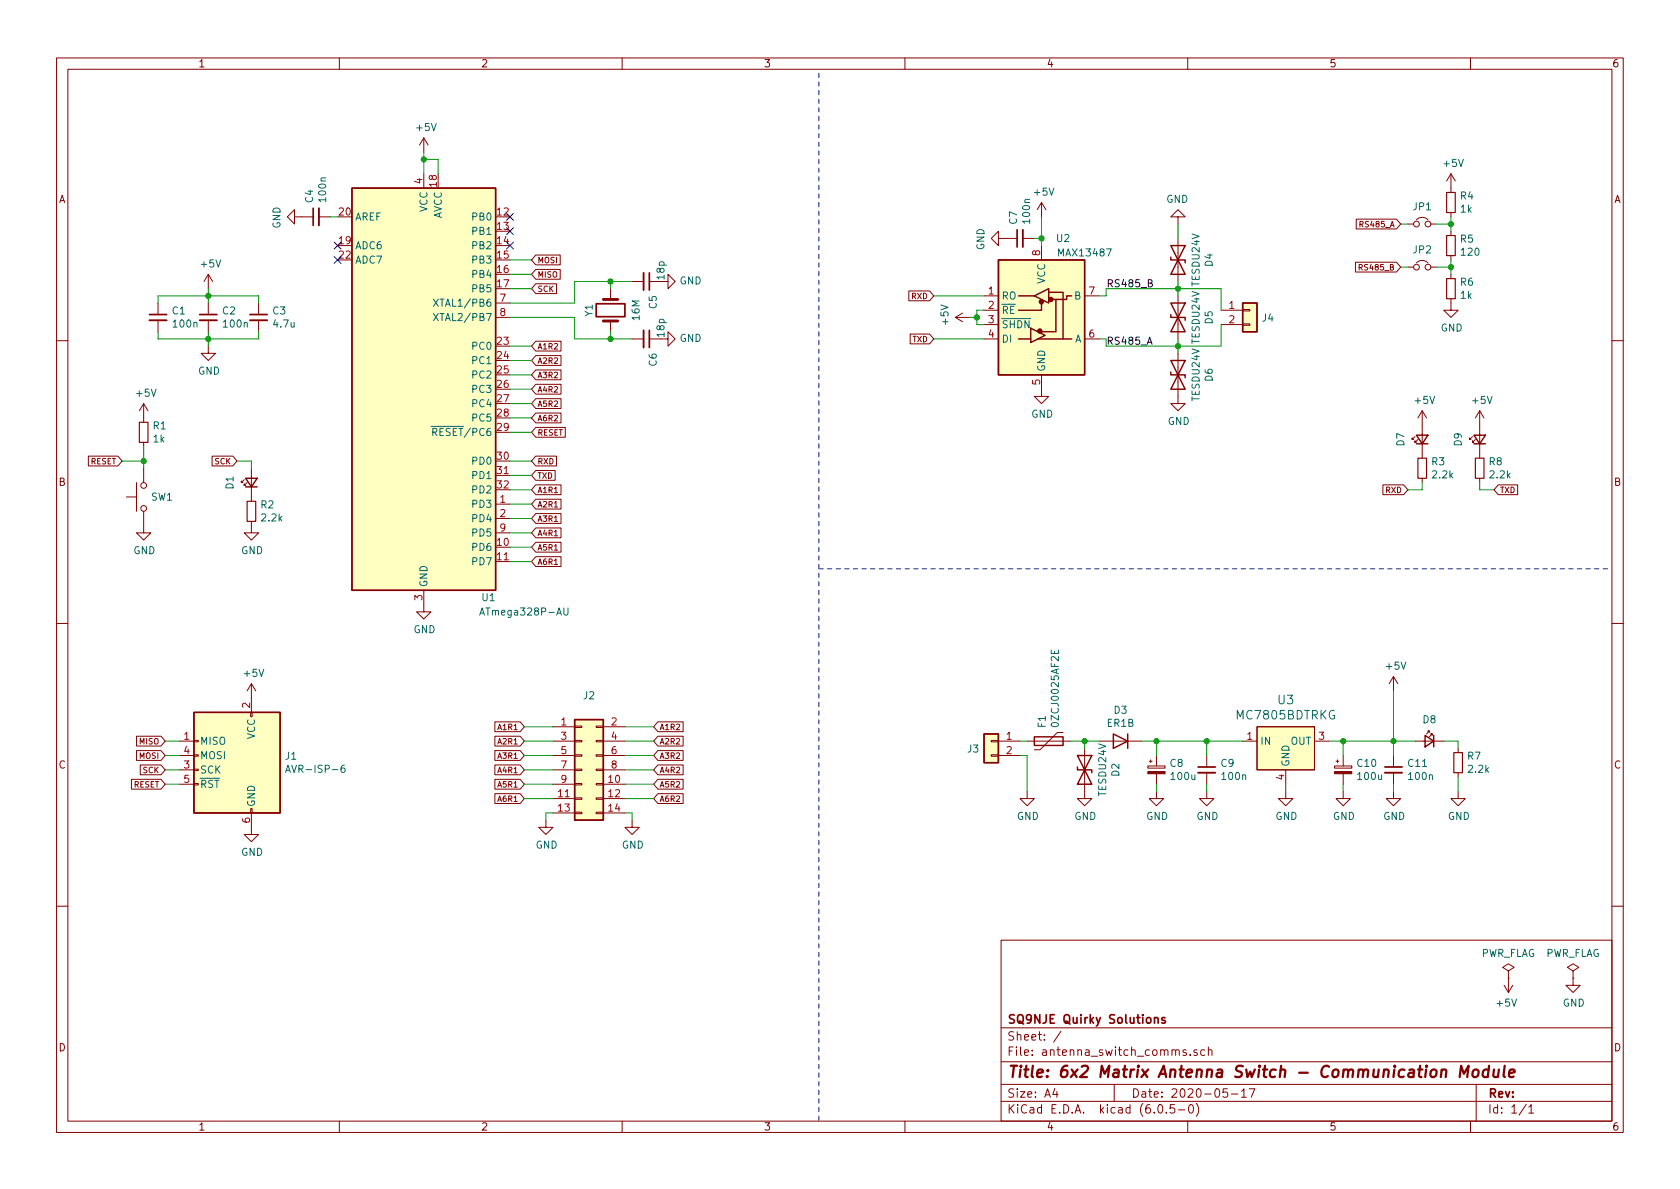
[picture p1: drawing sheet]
<svg xmlns="http://www.w3.org/2000/svg" width="297mm" height="210mm" viewBox="0 0 297 210" stroke-linecap="round" stroke-linejoin="round" font-family="sans-serif">
<g fill="none" stroke="#840000" stroke-width=".18">
<path d="M10 10.2h277v190.1h-277zM12 12.2h273v186.1h-273zM60 10.2v2M110 10.2v2M160 10.2v2M210 10.2v2M260 10.2v2M52.1 38.3v-1.2l-1.3 1.2 1.3 1.3v-1.3h3.3M56.4 38.3h2M74.9 24.4l-.7 1.2M74.9 24.4v2.5M74.9 30.7v2.6"/>
<path d="M74.9 24.4l.8 1.2M184.1 35.8v2.5M184.1 35.8l-.7 1.3M184.1 35.8l.8 1.3M208.3 38.3h1.2l-1.2-1.2-1.3 1.2h1.3v1.3M239.8 38.8h7.1l.7 .8-.7 .9h-7.1zM248.9 39.6h1M250.4 38.9a1.44 1.44 0 0 1 2.1 0M253 39.6h1M256.5 30.7l-.7 1.3M256.5 30.7v3.3M256.5 37.6v.7"/>
<path d="M256.5 30.7l.8 1.3M27.9 53.6v2M27.9 56.6v2.1M36.8 48.5l-.7 1.3M36.8 48.5v2.5M36.8 53.6v2M36.8 56.6v2.1M36.8 48.5l.8 1.3M45.7 53.6v2M45.7 56.6v2.1M87.6 56.1h2.6M87.6 53.6h2.6"/>
<path d="M94.7 45.1h4.4v1.7h-4.4l-.7-.8zM94.7 47.6h4.4v1.8h-4.4l-.7-.9zM94.7 50.2h3.7v1.7h-3.7l-.7-.9zM107.9 51v2M107.9 56.8v1.9M111.8 59.9h2M111.8 49.8h2M114.8 59.9h3.3v-1.2l1.3 1.2-1.3 1.3v-1.3M114.8 49.8h3.3v-1.3l1.3 1.3-1.3 1.2v-1.2M160.7 51.5h3.7l.7 .8-.7 .9h-3.7zM160.9 59.1h3.5l.7 .8-.7 .9h-3.5zM168.9 56.1l1.3 .8"/>
<path d="M168.9 56.1h2.5M170.2 55.4l-1.3 .7M174 59.9h2.5M174 54.9h2.5M174 57.4h2.5M174 52.3h2.5M176.5 42.2v-1.3l-1.2 1.3 1.2 1.2v-1.2h3.3M180.8 42.2h2.1M184.1 43.4v2.6M185.4 51.7h.1M191.8 59.9h2.5M191.8 52.3h2.5"/>
<path d="M208.3 42.2v7.6M208.3 52.3v7.6M215.9 54.9h3.8M215.9 57.4h3.8M219.7 57.3h1.3v.2h-1.3zM219.7 54.7h1.3v.3h-1.3zM239.7 46.4h7.2l.7 .8-.7 .9h-7.2zM240.3 47.3l.5-.1v-.3l-.5-.1v1M248.9 47.2h1M250.4 46.5a1.44 1.44 0 0 1 2.1 0M253 47.2h1M256.5 52.8v2.1h1.3l-1.3 1.2-1.2-1.2h1.2"/>
<path d="M256.5 40.9v.8M256.5 45.2v.8M256.5 48.5v.8M10 60.2h2M25.4 71.4v3.3M25.4 78.2v.8M25.4 71.4l-.8 1.2M25.4 71.4l.8 1.2M36.8 61.2v1.3h1.3l-1.3 1.2-1.2-1.2h1.2M94.7 75.6h5.2v1.7h-5.2l-.7-.9zM94.7 68h4.5v1.7h-4.5l-.7-.9zM94.7 60.3h4.5v1.8h-4.5l-.7-.9z"/>
<path d="M94.7 62.9h4.5v1.7h-4.5l-.7-.9zM94.7 65.4h4.5v1.8h-4.5l-.7-.9zM94.7 70.5h4.5v1.7h-4.5l-.7-.8zM94.7 73h4.5v1.8h-4.5l-.7-.9zM184.1 66.3v3.8h1.3l-1.3 1.3-1.2-1.3h1.2M208.3 62.5v8.9h1.2l-1.2 1.2-1.3-1.2h1.3M250.2 77.2l-.5 .5v-.2v.2h.2M250.7 77.7l-.5 .5v-.2v.2h.2M251.5 72.6v8.4M251.5 72.6l-.8 1.3M251.5 72.6l.7 1.3M260.3 77.2l-.5 .5v-.2v.2h.3"/>
<path d="M260.9 77.7l-.6 .5v-.2v.2h.3M261.6 72.6v8.4M261.6 72.6l-.7 1.3M261.6 72.6l.8 1.3M285 60.2h2M15.6 80.7h5.2l.8 .8-.8 .9h-5.2zM22.4 87.9h1.7M24.1 85.3v5.1M25.4 90.4v3.8h1.3l-1.3 1.3-1.3-1.3h1.3M25.4 82.8v2.5M37.5 80.7h3.7l.7 .8-.7 .9h-3.7zM43.2 84.8l-.5 .5v-.2v.2h.2"/>
<path d="M43.7 85.3l-.5 .5v-.2v.2h.2M44.4 92.2v2h1.3l-1.3 1.3-1.2-1.3h1.2M44.4 82.8v5.8M87.6 89.1h2.6M87.6 99.3h2.6M87.6 91.7h2.6M87.6 84.1h2.6M87.6 94.2h2.6M94.7 83.2h3.5v1.7h-3.5l-.7-.8zM94.7 80.7h3.7v1.7h-3.7l-.7-.9zM94.7 95.9h4.5v1.7h-4.5l-.7-.8zM94.7 98.4h4.5v1.8h-4.5l-.7-.9z"/>
<path d="M94.7 85.7h4.5v1.8h-4.5l-.7-.9zM94.7 88.3h4.5v1.7h-4.5l-.7-.9zM94.7 90.8h4.5v1.8h-4.5l-.7-.9zM94.7 93.4h4.5v1.7h-4.5l-.7-.9zM244.5 85.7h3.7l.7 .9-.7 .9h-3.7zM251.5 84.6v.7M261.6 84.6v.7M264.9 85.7h3.4v1.8h-3.4l-.7-.9zM10 110.2h2M74.9 104.4v3.8h1.3l-1.3 1.3-1.2-1.3h1.2M246.4 119.6v2.6M246.4 119.6l-.8 1.3"/>
<path d="M246.4 119.6l.7 1.3M285 110.2h2M23.2 137.8h5.3l.7 .9-.7 .8h-5.3zM24.1 130.2h4.4l.7 .9-.7 .8h-4.4zM24.1 132.7h4.4l.7 .9-.7 .9h-4.4zM24.8 135.3h3.7l.7 .8-.7 .9h-3.7zM31.7 131.1h2.6M31.7 133.6h2.6M31.7 138.7h2.6M31.7 136.1h2.6M34.3 138.6h.8v.2h-.8zM34.3 136h.8v.3h-.8z"/>
<path d="M34.3 133.5h.8v.2h-.8zM34.3 130.9h.8v.3h-.8zM44.3 126h.3v.7h-.3zM44.4 120.9l-.7 1.3M44.4 120.9v5.1M44.4 120.9l.8 1.3M87.5 127.7h4.5l.7 .8-.7 .9h-4.5zM87.5 130.2h4.5l.7 .9-.7 .8h-4.5zM87.5 132.7h4.5l.7 .9-.7 .9h-4.5zM87.5 135.3h4.5l.7 .8-.7 .9h-4.5zM87.5 137.8h4.5l.7 .9-.7 .8h-4.5zM97.8 131.1h3.8"/>
<path d="M97.8 133.6h3.8M97.8 128.5h3.8M97.8 138.7h3.8M97.8 136.1h3.8M101.6 138.6h1.3v.2h-1.3zM101.6 136h1.3v.3h-1.3zM101.6 133.5h1.3v.2h-1.3zM101.6 130.9h1.3v.3h-1.3zM101.6 128.4h1.3v.2h-1.3zM105.4 138.6h1.3v.2h-1.3zM105.4 136h1.3v.3h-1.3zM105.4 133.5h1.3v.2h-1.3z"/>
<path d="M105.4 130.9h1.3v.3h-1.3zM105.4 128.4h1.3v.2h-1.3zM106.7 131.1h3.8M106.7 133.6h3.8M106.7 128.5h3.8M106.7 138.7h3.8M106.7 136.1h3.8M116.3 132.7h4.5v1.8h-4.5l-.7-.9zM116.3 130.2h4.5v1.7h-4.5l-.7-.8zM116.3 127.7h4.5v1.7h-4.5l-.7-.9zM116.3 135.3h4.5v1.7h-4.5l-.7-.9zM116.3 137.8h4.5v1.7h-4.5l-.7-.8z"/>
<path d="M175.3 133.5h1.2v.2h-1.2zM175.3 130.9h1.2v.3h-1.2zM176.5 131.1h3.8M176.5 133.6h3.8M181.6 139.9v1.3h1.3l-1.3 1.3-1.3-1.3h1.3M181.6 131.1h7.6M188 129.5h-1.1l-3 3.1h-1M191.8 132.3v8.9h1.2l-1.2 1.3-1.3-1.3h1.3M194.3 131.1h7.6M202.9 135.5h3.1v.3h-3.1zM203.2 134.6h.5M203.5 134.4v.5"/>
<path d="M204.5 139.9v1.3h1.2l-1.2 1.3-1.3-1.3h1.3M204.5 133.6v1.9M204.5 136.8v1.9M213.4 139.9v1.3h1.2l-1.2 1.3-1.3-1.3h1.3M213.4 133.6v2M213.4 136.6v2.1M219.7 131.1h2.5M222.2 128.5h10.2v7.6h-10.2zM227.3 139.9v1.3h1.3l-1.3 1.3-1.2-1.3h1.2M227.3 136.1v2.6M232.4 131.1h2.5M236 135.5h3v.3h-3z"/>
<path d="M236.2 134.6h.5M236.5 134.4v.5M237.5 139.9v1.3h1.3l-1.3 1.3-1.3-1.3h1.3M237.5 133.6v1.9M237.5 136.8v1.9M246.4 139.9v1.3h1.2l-1.2 1.3-1.3-1.3h1.3M246.4 133.6v2M246.4 136.6v2.1M250.2 131.1h5.1M252.7 129.5v-.2h-.2h.2l-.5 .5M253.2 130v-.2h-.2h.2l-.5 .5M257.8 139.9v1.3h1.3l-1.3 1.3-1.3-1.3h1.3"/>
<path d="M257.8 132.3v.8M257.8 136.6v.8M44.3 143h.3v.8h-.3zM44.4 143.8v3.8h1.3l-1.3 1.2-1.2-1.2h1.2M87.5 140.4h4.5l.7 .8-.7 .9h-4.5zM96.5 145v1.3h1.3l-1.3 1.3-1.3-1.3h1.3M97.8 141.2h3.8M97.8 143.8h3.8M101.6 143.6h1.3v.3h-1.3zM101.6 141.1h1.3v.2h-1.3zM105.4 143.6h1.3v.3h-1.3zM105.4 141.1h1.3v.2h-1.3z"/>
<path d="M106.7 141.2h3.8M106.7 143.8h3.8M111.8 145v1.3h1.2l-1.2 1.3-1.3-1.3h1.3M116.3 140.4h4.5v1.7h-4.5l-.7-.9zM10 160.2h2M177 166.3h108v32h-108zM265.9 174.2l.8 1.3M266.7 171.7l1-.6-1-.7-1 .7 1 .6v1.3M266.7 173h.1M266.7 173v2.5M267.5 174.2l-.8 1.3M278.1 173v1.2h1.3l-1.3 1.3-1.2-1.3h1.2"/>
<path d="M278.1 171.7l1-.6-1-.7-1 .7 1 .6v1.3M278.1 173h.1M285 160.2h2M60 198.3v2M110 198.3v2M160 198.3v2M177 194.8h108M177 191.8h108M177 187.8h108M177 181.8h108M186.5 192.5l-.4 1h1M186.9 193v1"/>
<path d="M187.6 182.4l-1.3 1.9M197 191.8v3M204.9 195.4l.2-.1a.81 .81 0 0 1 .6 .7 .81 .81 0 0 1-.3 .8h-.2a.81 .81 0 0 1-.6-.6 .81 .81 0 0 1 .3-.8zM206.2 196.7v.1M207.6 195.3h-.7v.7l.2-.1 .5 .1 .1 .2-.1 .5-.2 .1-.5-.1M208.4 196.3h1.1M209.7 185.7l-.3-.1-.3 .2 .1 .3 .5 .1v.4h-.6M210 198.3v2M210.4 195.4l.1-.1a.81 .81 0 0 1 .6 .7 .81 .81 0 0 1-.3 .8h-.2a.81 .81 0 0 1-.5-.6 .81 .81 0 0 1 .3-.8zM210.4 186.5v.1M211.5 195.1a1.72 1.72 0 0 1 0 2.3M211.6 185.7l-.3-.1-.2 .2v.3l.5 .1v.4h-.5"/>
<path d="M213 185.7l-.4-.1-.3 .3v.4l.1 .3h.6M213.6 185.8l.3-.2 .3 .1 .1 .9M213.6 185.1v1.5M217 192.5h-.7l-.1 .7 .2-.1 .5 .1 .2 .2-.1 .5-.2 .1-.6-.1M217.7 193.5h1.2M219.5 193l.4-.5v1.5M219.5 194h.9M220.9 192.5h1l-.7 1.5M260 198.3v2M261 191.8v6.5M269.9 195.3l-1.3 1.9M270.3 195.8l.4-.5v1.5"/>
<path d="M270.3 196.8h.9"/>
<circle cx="250.4" cy="39.6" r=".51"/>
<circle cx="252.5" cy="39.6" r=".51"/>
<circle cx="250.4" cy="47.2" r=".51"/>
<circle cx="252.5" cy="47.2" r=".51"/>
<circle cx="25.4" cy="85.8" r=".51"/>
<circle cx="25.4" cy="89.9" r=".51"/>
</g>
<path d="M258.1 190.5l.2-2 .5 1.4 .9-1.4-.3 2M260.5 189.3a.52 .52 0 0 1 .5-.2 .52 .52 0 0 1 .4 .4v.6a.55 .55 0 0 1-.6 .4 .55 .55 0 0 1-.5-.4zM263.2 189.2a.66 .66 0 0 0-1 .3l-.1 .6 .2 .3 .2 .1 .5-.1M263.3 188.5l-.3 2M264.2 189.1l-.1 1.3a.57 .57 0 0 0 .8-.1M265 189.1l-.2 1.4M266 188.5l-.2 1.7 .3 .3M266.8 189.8l1-.2v-.4l-.6-.1-.3 .3v1l.1 .1 .6-.1" fill="none" stroke="#840000" stroke-width=".4"/>
<path d="M55.4 36.8v3.1M26.4 55.6h3.1M35.3 55.6h3.1M44.2 55.6h3M105.4 53.7h5.1v2.3h-5.1zM114.8 48.3v3M114.8 58.4v3.1M179.8 40.6v3.1M211.8 135.6h3.1M244.9 135.6h3M204.1 180.1l.2-.2 .4 .1 .1 .9M206 180l-.4-.1-.2 .2 .1 .3 .5 .1v.4h-.6" fill="none" stroke="#840000" stroke-width=".3"/>
<path d="M255.8 34h1.5v3.6h-1.5zM255.8 49.3h1.5v3.5h-1.5zM255.8 41.7h1.5v3.5h-1.5zM24.6 74.7h1.6v3.5h-1.6zM43.7 88.6h1.5v3.6h-1.5zM250.7 81h1.5v3.6h-1.5zM260.9 81h1.5v3.6h-1.5zM257 133.1h1.6v3.5h-1.6z" fill="none" stroke="#840000" stroke-width=".2"/>
<g fill="#840000" stroke="#840000" stroke-width=".18">
<path d="M236 136.4h3v.4h-3z"/>
<path d="M202.9 136.4h3.1v.4h-3.1z"/>
</g>
<g fill="none" stroke="#840000" stroke-width=".25">
<path d="M62.2 33.3h25.4v71.1h-25.4zM176.5 46h15.3v20.3h-15.3zM180.1 59.9h2.1M180.1 52.3h2.8M182.2 58l2.6 1.3-2.6 1.3zM182.9 52.3l2.5-1.3v2.6zM183.5 59.9h6M184.1 53.6v1.3h-4M185.4 51.7h2.6v8.2M186.7 53v5.7h-2.6M189.5 52.3h-.9v.7h-2.5M207 55.6v.5h2.5v.5"/>
<path d="M207 53.6l2.5 5.1h-2.5l2.5-5.1zM207 45.5v.5h2.5v.5M207 43.4l2.5 5.1h-2.5l2.5-5.1zM219.7 53.6h2.5v5.1h-2.5zM207 65.8v.5h2.5v.5M207 63.7l2.5 5.1h-2.5l2.5-5.1zM250.4 77h2.1l-1 1.5zM250.4 78.5h2.1M260.6 77h2l-1 1.5zM260.6 78.5h2M43.4 84.6h2.1l-1.1 1.5zM43.4 86.1h2.1"/>
<path d="M34.3 126h15.2v17.8h-15.2zM101.6 127.2h5.1v17.8h-5.1zM174 129.8h2.5v5.1h-2.5zM182.9 130.3h5.1v1.5h-5.1zM190.5 135.6v.5h2.5v.5M190.5 133.6l2.5 5.1h-2.5l2.5-5.1zM196.8 129.8l2.6 1.3-2.6 1.2zM199.4 129.8v2.5M252 130l1.5 1.1-1.5 1zM253.5 130v2.1"/>
</g>
<path d="M56.4 36.8v3.1M26.4 56.6h3.1M35.3 56.6h3.1M44.2 56.6h3M113.8 48.3v3M113.8 58.4v3.1M180.8 40.6v3.1M211.8 136.6h3.1M244.9 136.6h3" fill="none" stroke="#840000" stroke-width=".33"/>
<g fill="#ffffc2" stroke="#ffffc2" stroke-width=".18">
<path d="M219.7 53.6h2.5v5.1h-2.5z"/>
<path d="M222.2 128.5h10.2v7.6h-10.2z"/>
<path d="M174 129.8h2.5v5.1h-2.5z"/>
<path d="M176.5 46h15.3v20.3h-15.3z"/>
<path d="M101.6 127.2h5.1v17.8h-5.1z"/>
<path d="M34.3 126h15.2v17.8h-15.2z"/>
<path d="M62.2 33.3h25.4v71.1h-25.4z"/>
</g>
<path d="M76.6 52.9l.9 1.3M76.6 55.4l.9 1.3M77.5 52.9l-.9 1.3M77.5 55.4l-.9 1.3M84.8 108.8l.4-1.3 .5 1.3M84.9 108.4h.6M99.7 107.5v1l.2 .3h.3l.2-.3v-1M185.9 115v.6h1.2v-.6M50.5 136.6l.4-1.3 .4 1.3M50.6 136.2h.6M60.9 135.3l-.4 .1a.86 .86 0 0 0 0 1.2l.5-.1v-.5l-.2-.2-.4 .1-.1 .1" fill="none" stroke="#006464" stroke-width=".18"/>
<g fill="#840000" stroke="#840000" stroke-width=".25">
<circle cx="184.1" cy="53.4" r=".36"/>
<circle cx="185.8" cy="53" r=".36"/>
</g>
<path d="M106.7 53h2.5M106.7 56.8h2.5" fill="none" stroke="#840000" stroke-width=".51"/>
<path d="M203 50.1l.6-.1 .1-.2-.1-.2-.6-.1v1.2h.5l.2-.1 .1-.3-.3-.2" fill="none" stroke="#0f0f0f" stroke-width=".18"/>
<path d="M144.8 12.9v185.5M144.8 100.6h139.7" fill="none" stroke="#0000c2" stroke-width=".18" stroke-dasharray=".8 .8"/>
<g fill="none" stroke="#009600" stroke-width=".18">
<path d="M58.4 38.3h1.3M74.9 26.9v3.8M74.9 28.2h2.6v2.5M184.1 38.3v5.1M208.3 39.6v2.6M247.6 39.6h1.3M254 39.6h2.5M256.5 38.3v2.6M27.9 53.6v-1.3h17.8v1.3M27.9 58.7v1.2h17.8v-1.2M36.8 51v2.6M36.8 58.7v2.5"/>
<path d="M90.2 56.1h11.4v3.8h10.2M90.2 51h3.8M90.2 48.5h3.8M90.2 46h3.8M107.9 49.8v1.2M107.9 58.7v1.2M111.8 49.8h-10.2v3.8h-11.4M165.1 59.9h8.9M165.1 52.3h8.9M171.4 56.1h1.3M174 54.9h-1.3v2.5h1.3M182.9 42.2h1.2"/>
<path d="M194.3 59.9h1.3M194.3 52.3h1.3v-1.3h20.3v3.9M208.3 49.8v2.5M208.3 59.9v2.6M215.9 57.4v3.8h-20.3M247.6 47.2h1.3M254 47.2h2.5M256.5 46v2.5M25.4 79v3.8M90.2 61.2h3.8M90.2 73.9h3.8M90.2 76.4h3.8"/>
<path d="M90.2 71.4h3.8M90.2 68.8h3.8M90.2 66.3h3.8M90.2 63.7h3.8M21.6 81.5h3.8M41.9 81.5h2.5v1.3M90.2 81.5h3.8M90.2 99.3h3.8M90.2 96.8h3.8M90.2 94.2h3.8M90.2 91.7h3.8M90.2 89.1h3.8"/>
<path d="M90.2 86.6h3.8M90.2 84.1h3.8M251.5 85.3v1.3h-2.6M261.6 85.3v1.3h2.6M29.2 138.7h2.5M29.2 136.1h2.5M29.2 133.6h2.5M29.2 131.1h2.5M92.7 138.7h5.1M92.7 136.1h5.1M92.7 133.6h5.1M92.7 131.1h5.1"/>
<path d="M92.7 128.5h5.1M110.5 138.7h5.1M110.5 136.1h5.1M110.5 133.6h5.1M110.5 131.1h5.1M110.5 128.5h5.1M180.3 133.6h1.3v6.3M180.3 131.1h1.3M189.2 131.1h5.1M191.8 131.1v1.2M201.9 131.1h17.8M204.5 131.1v2.5"/>
<path d="M204.5 138.7v1.2M213.4 131.1v2.5M213.4 138.7v1.2M227.3 138.7v1.2M234.9 131.1h15.3M237.5 131.1v2.5M237.5 138.7v1.2M246.4 122.2v11.4M246.4 138.7v1.2M255.3 131.1h2.5v1.2M257.8 137.4v2.5M92.7 141.2h5.1"/>
<path d="M97.8 143.8h-1.3v1.2M110.5 143.8h1.3v1.2M110.5 141.2h5.1"/>
</g>
<path d="M89.6 37.7l1.2 1.3M90.8 37.7l-1.2 1.3M59.1 42.8l1.2 1.2M59.1 45.4l1.2 1.2M60.3 42.8l-1.2 1.2M60.3 45.4l-1.2 1.2M89.6 40.3l1.2 1.2M89.6 42.8l1.2 1.2M90.8 40.3l-1.2 1.2M90.8 42.8l-1.2 1.2" fill="none" stroke="#000084" stroke-width=".18"/>
<g fill="#009600" stroke="#009600" stroke-width=".18">
<circle cx="107.9" cy="59.9" r=".46"/>
<circle cx="74.9" cy="28.2" r=".46"/>
<circle cx="107.9" cy="49.8" r=".46"/>
<circle cx="36.8" cy="52.3" r=".46"/>
<circle cx="36.8" cy="59.9" r=".46"/>
<circle cx="25.4" cy="81.5" r=".46"/>
<circle cx="184.1" cy="42.2" r=".46"/>
<circle cx="172.7" cy="56.1" r=".46"/>
<circle cx="208.3" cy="61.2" r=".46"/>
<circle cx="208.3" cy="51" r=".46"/>
<circle cx="237.5" cy="131.1" r=".46"/>
<circle cx="246.4" cy="131.1" r=".46"/>
<circle cx="204.5" cy="131.1" r=".46"/>
<circle cx="191.8" cy="131.1" r=".46"/>
<circle cx="213.4" cy="131.1" r=".46"/>
<circle cx="256.5" cy="47.2" r=".46"/>
<circle cx="256.5" cy="39.6" r=".46"/>
</g>
<text font-size="2.8" fill="#840000" x="178" y="190.6">Title: 6x2 Matrix Antenna Switch - Communication Module</text>
<g font-size="2.1" fill="#006464">
<text x="226" y="124.5">U3</text>
<text x="218.8" y="127.2">MC7805BDTRKG</text>
</g>
<g font-size="2.1" fill="#840000">
<text x="178" y="184">Sheet: /</text>
<text x="178" y="181">SQ9NJE Quirky Solutions</text>
<text x="178" y="186.7">File: antenna_switch_comms.sch</text>
<text x="178" y="196.9">KiCad E.D.A. kicad (6.0.5-0)</text>
<text x="178" y="194.1">Size: A4</text>
<text x="200" y="194.1">Date: 2020-05-17</text>
<text x="263" y="194.1">Rev:</text>
<text x="263" y="196.9">Id: 1/1</text>
</g>
<g font-size="1.8" fill="#840000">
<text x="35" y="11.9">1</text>
<text x="85" y="11.9">2</text>
<text x="135" y="11.9">3</text>
<text x="185" y="11.9">4</text>
<text x="235" y="11.9">5</text>
<text x="285" y="11.9">6</text>
<text x="10.3" y="35.9">A</text>
<text x="285.3" y="35.9">A</text>
<text x="10.3" y="85.9">B</text>
<text x="285.3" y="85.9">B</text>
<text x="10.3" y="135.9">C</text>
<text x="285.3" y="135.9">C</text>
<text x="10.3" y="185.9">D</text>
<text x="285.3" y="185.9">D</text>
<text x="35" y="199.9">1</text>
<text x="85" y="199.9">2</text>
<text x="135" y="199.9">3</text>
<text x="185" y="199.9">4</text>
<text x="235" y="199.9">5</text>
<text x="285" y="199.9">6</text>
</g>
<g font-size="1.8" fill="#006464">
<text x="73.7" y="23.2">+5V</text>
<text x="255.3" y="29.5">+5V</text>
<text x="55.3" y="35.8" transform="rotate(-90 55.3 35.8)">C4</text>
<text x="57.7" y="35.6" transform="rotate(-90 57.7 35.6)">100n</text>
<text x="182.9" y="34.6">+5V</text>
<text x="206.2" y="35.9">GND</text>
<text x="258.2" y="35.3">R4</text>
<text x="49.6" y="40.4" transform="rotate(-90 49.6 40.4)">GND</text>
<text x="62.7" y="39">AREF</text>
<text x="75.6" y="37.5" transform="rotate(-90 75.6 37.5)">VCC</text>
<text x="78.1" y="38.8" transform="rotate(-90 78.1 38.8)">AVCC</text>
<text x="83.7" y="39">PB0</text>
<text x="83.7" y="41.5">PB1</text>
<text x="179.8" y="39.6" transform="rotate(-90 179.8 39.6)">C7</text>
<text x="182.1" y="39.4" transform="rotate(-90 182.1 39.4)">100n</text>
<text x="249.9" y="37.2">JP1</text>
<text x="258.3" y="37.6">1k</text>
<text x="35.6" y="47.3">+5V</text>
<text x="62.7" y="44.1">ADC6</text>
<text x="62.7" y="46.6">ADC7</text>
<text x="83.7" y="44.1">PB2</text>
<text x="83.7" y="46.6">PB3</text>
<text x="174" y="44.3" transform="rotate(-90 174 44.3)">GND</text>
<text x="186.8" y="42.8">U2</text>
<text x="187.3" y="45.3">MAX13487</text>
<text x="214.4" y="47.1" transform="rotate(-90 214.4 47.1)">D4</text>
<text x="249.9" y="44.8">JP2</text>
<text x="258.2" y="42.9">R5</text>
<text x="258.5" y="45.2">120</text>
<text x="83.7" y="49.1">PB4</text>
<text x="83.7" y="51.7">PB5</text>
<text x="117.5" y="49.4" transform="rotate(-90 117.5 49.4)">18p</text>
<text x="120.1" y="50.3">GND</text>
<text x="177" y="53">RO</text>
<text x="184.8" y="50.2" transform="rotate(-90 184.8 50.2)">VCC</text>
<text x="190" y="53">B</text>
<text x="212.1" y="50.5" transform="rotate(-90 212.1 50.5)">TESDU24V</text>
<text x="258.2" y="50.5">R6</text>
<text x="258.3" y="52.8">1k</text>
<text x="30.5" y="55.6">C1</text>
<text x="30.7" y="57.9">100n</text>
<text x="39.4" y="55.6">C2</text>
<text x="39.6" y="57.9">100n</text>
<text x="48.2" y="55.6">C3</text>
<text x="48.5" y="57.9">4.7u</text>
<text x="77.6" y="54.2">XTAL1/PB6</text>
<text x="77.6" y="56.8">XTAL2/PB7</text>
<text x="104.8" y="55.9" transform="rotate(-90 104.8 55.9)">Y1</text>
<text x="113.1" y="56.6" transform="rotate(-90 113.1 56.6)">16M</text>
<text x="116.1" y="54.6" transform="rotate(-90 116.1 54.6)">C5</text>
<text x="117.5" y="59.5" transform="rotate(-90 117.5 59.5)">18p</text>
<text x="167.7" y="57.3" transform="rotate(-90 167.7 57.3)">+5V</text>
<text x="177" y="55.5">~{RE}</text>
<text x="177" y="58">~{SHDN}</text>
<text x="214.4" y="57.3" transform="rotate(-90 214.4 57.3)">D5</text>
<text x="223.2" y="56.9">J4</text>
<text x="254.7" y="58.6">GND</text>
<text x="83.7" y="61.8">PC0</text>
<text x="83.7" y="64.4">PC1</text>
<text x="116.1" y="64.7" transform="rotate(-90 116.1 64.7)">C6</text>
<text x="120.1" y="60.4">GND</text>
<text x="177" y="60.6">DI</text>
<text x="184.8" y="65.8" transform="rotate(-90 184.8 65.8)">GND</text>
<text x="190" y="60.6">A</text>
<text x="212.1" y="60.7" transform="rotate(-90 212.1 60.7)">TESDU24V</text>
<text x="24.2" y="70.1">+5V</text>
<text x="35" y="66.2">GND</text>
<text x="83.7" y="66.9">PC2</text>
<text x="83.7" y="69.5">PC3</text>
<text x="212.1" y="70.9" transform="rotate(-90 212.1 70.9)">TESDU24V</text>
<text x="214.4" y="67.4" transform="rotate(-90 214.4 67.4)">D6</text>
<text x="250.2" y="71.4">+5V</text>
<text x="260.4" y="71.4">+5V</text>
<text x="27.1" y="75.9">R1</text>
<text x="75.9" y="77.1">~{RESET}/PC6</text>
<text x="83.7" y="72">PC4</text>
<text x="83.7" y="74.5">PC5</text>
<text x="182.3" y="73.9">GND</text>
<text x="206.4" y="75.1">GND</text>
<text x="27.1" y="78.2">1k</text>
<text x="83.7" y="82.2">PD0</text>
<text x="248.3" y="78.8" transform="rotate(-90 248.3 78.8)">D7</text>
<text x="253.1" y="82.3">R3</text>
<text x="258.4" y="78.8" transform="rotate(-90 258.4 78.8)">D9</text>
<text x="263.3" y="82.3">R8</text>
<text x="26.7" y="88.5">SW1</text>
<text x="41.3" y="86.5" transform="rotate(-90 41.3 86.5)">D1</text>
<text x="46.1" y="89.9">R2</text>
<text x="83.7" y="89.8">PD3</text>
<text x="83.7" y="84.7">PD1</text>
<text x="83.7" y="87.2">PD2</text>
<text x="253.3" y="84.6">2.2k</text>
<text x="263.5" y="84.6">2.2k</text>
<text x="46.3" y="92.2">2.2k</text>
<text x="83.7" y="92.3">PD4</text>
<text x="83.7" y="94.9">PD5</text>
<text x="23.6" y="98">GND</text>
<text x="42.6" y="98">GND</text>
<text x="83.7" y="97.4">PD6</text>
<text x="83.7" y="99.9">PD7</text>
<text x="75.6" y="103.9" transform="rotate(-90 75.6 103.9)">GND</text>
<text x="85.2" y="106.3">U1</text>
<text x="73.1" y="112">GND</text>
<text x="85.6" y="108.8">ATmega328P-AU</text>
<text x="43.2" y="119.7">+5V</text>
<text x="245.2" y="118.4">+5V</text>
<text x="103.2" y="123.6">J2</text>
<text x="35.3" y="131.7">MISO</text>
<text x="45.1" y="130.7" transform="rotate(-90 45.1 130.7)">VCC</text>
<text x="184.9" y="128.6" transform="rotate(-90 184.9 128.6)">F1</text>
<text x="187.2" y="128.1" transform="rotate(-90 187.2 128.1)">0ZCJ0025AF2E</text>
<text x="195.8" y="128.5">ER1B</text>
<text x="197" y="126.2">D3</text>
<text x="222.8" y="131.7">IN</text>
<text x="228.2" y="131.7">OUT</text>
<text x="251.6" y="127.9">D8</text>
<text x="35.3" y="136.8">SCK</text>
<text x="35.3" y="134.2">MOSI</text>
<text x="50.5" y="134.3">J1</text>
<text x="51.4" y="136.6">AVR-ISP-6</text>
<text x="171.1" y="133.1">J3</text>
<text x="197.9" y="137.3" transform="rotate(-90 197.9 137.3)">D2</text>
<text x="206.9" y="135.6">C8</text>
<text x="207.2" y="137.9">100u</text>
<text x="215.9" y="135.6">C9</text>
<text x="216.1" y="137.9">100n</text>
<text x="228" y="135.6" transform="rotate(-90 228 135.6)">GND</text>
<text x="240" y="135.6">C10</text>
<text x="240.2" y="137.9">100u</text>
<text x="249" y="135.6">C11</text>
<text x="249.2" y="137.9">100n</text>
<text x="259.5" y="134.3">R7</text>
<text x="259.7" y="136.6">2.2k</text>
<text x="35.3" y="139.3">~{RST}</text>
<text x="45.1" y="142.7" transform="rotate(-90 45.1 142.7)">GND</text>
<text x="195.6" y="140.7" transform="rotate(-90 195.6 140.7)">TESDU24V</text>
<text x="179.8" y="145">GND</text>
<text x="189.9" y="145">GND</text>
<text x="202.6" y="145">GND</text>
<text x="211.5" y="145">GND</text>
<text x="225.5" y="145">GND</text>
<text x="235.7" y="145">GND</text>
<text x="244.5" y="145">GND</text>
<text x="256" y="145">GND</text>
<text x="42.6" y="151.3">GND</text>
<text x="94.7" y="150.1">GND</text>
<text x="109.9" y="150.1">GND</text>
<text x="261.7" y="169.2">PWR_FLAG</text>
<text x="273.2" y="169.2">PWR_FLAG</text>
<text x="264.7" y="178">+5V</text>
<text x="276.3" y="178">GND</text>
</g>
<g font-size="1.8" fill="#a90000">
<text x="74.7" y="32.5" transform="rotate(-90 74.7 32.5)">4</text>
<text x="77.2" y="33" transform="rotate(-90 77.2 33)">18</text>
<text x="60" y="38.1">20</text>
<text x="87.9" y="38.1">12</text>
<text x="87.9" y="40.6">13</text>
<text x="60" y="43.2">19</text>
<text x="60" y="45.7">22</text>
<text x="87.9" y="43.2">14</text>
<text x="87.9" y="45.7">15</text>
<text x="183.9" y="45.2" transform="rotate(-90 183.9 45.2)">8</text>
<text x="87.9" y="48.3">16</text>
<text x="87.9" y="50.8">17</text>
<text x="88.4" y="53.3">7</text>
<text x="174.8" y="52.1">1</text>
<text x="192.5" y="52.1">7</text>
<text x="88.4" y="55.9">8</text>
<text x="174.8" y="54.6">2</text>
<text x="174.8" y="57.1">3</text>
<text x="174.8" y="59.7">4</text>
<text x="192.5" y="59.7">6</text>
<text x="217.3" y="54.6">1</text>
<text x="217.3" y="57.1">2</text>
<text x="87.9" y="61">23</text>
<text x="87.9" y="63.5">24</text>
<text x="87.9" y="66">25</text>
<text x="87.9" y="68.6">26</text>
<text x="87.9" y="71.1">27</text>
<text x="183.9" y="68.1" transform="rotate(-90 183.9 68.1)">5</text>
<text x="87.9" y="73.7">28</text>
<text x="87.9" y="76.2">29</text>
<text x="87.9" y="81.3">30</text>
<text x="87.9" y="83.8">31</text>
<text x="87.9" y="86.4">32</text>
<text x="88.4" y="88.9">1</text>
<text x="88.4" y="91.4">2</text>
<text x="88.4" y="94">9</text>
<text x="87.9" y="96.5">10</text>
<text x="87.9" y="99.1">11</text>
<text x="74.7" y="106.2" transform="rotate(-90 74.7 106.2)">3</text>
<text x="44.2" y="125.2" transform="rotate(-90 44.2 125.2)">2</text>
<text x="32.5" y="130.8">1</text>
<text x="99.2" y="128.3">1</text>
<text x="99.2" y="130.8">3</text>
<text x="108.1" y="128.3">2</text>
<text x="108.1" y="130.8">4</text>
<text x="177.9" y="130.8">1</text>
<text x="220.5" y="130.8">1</text>
<text x="233.2" y="130.8">3</text>
<text x="32.5" y="135.9">3</text>
<text x="32.5" y="133.3">4</text>
<text x="99.2" y="133.3">5</text>
<text x="99.2" y="135.9">7</text>
<text x="108.1" y="133.3">6</text>
<text x="108.1" y="135.9">8</text>
<text x="177.9" y="133.3">2</text>
<text x="227.1" y="137.9" transform="rotate(-90 227.1 137.9)">4</text>
<text x="32.5" y="138.4">5</text>
<text x="98.7" y="141">11</text>
<text x="98.7" y="143.5">13</text>
<text x="99.2" y="138.4">9</text>
<text x="107.6" y="138.4">10</text>
<text x="107.6" y="141">12</text>
<text x="107.6" y="143.5">14</text>
<text x="44.2" y="145.5" transform="rotate(-90 44.2 145.5)">6</text>
</g>
<text font-size="1.8" fill="#0f0f0f" x="195.6" y="50.8">RS485_B</text>
<text font-size="1.8" fill="#009600" x="195.6" y="60.9">RS485_A</text>
<g font-size="1.4" fill="#840000">
<text x="240.7" y="40.2">RS485_A</text>
<text x="95" y="46.5">MOSI</text>
<text x="240.7" y="47.8">RS485_B</text>
<text x="95" y="49.1">MISO</text>
<text x="95" y="51.6">SCK</text>
<text x="161.2" y="52.9">RXD</text>
<text x="95" y="61.8">A1R2</text>
<text x="95" y="64.3">A2R2</text>
<text x="161.4" y="60.5">TXD</text>
<text x="95" y="69.4">A4R2</text>
<text x="95" y="66.9">A3R2</text>
<text x="95" y="71.9">A5R2</text>
<text x="95" y="77">RESET</text>
<text x="95" y="74.5">A6R2</text>
<text x="16" y="82.1">RESET</text>
<text x="38" y="82.1">SCK</text>
<text x="95" y="82.1">RXD</text>
<text x="95" y="84.6">TXD</text>
<text x="95" y="87.2">A1R1</text>
<text x="95" y="89.7">A2R1</text>
<text x="245" y="87.2">RXD</text>
<text x="265.2" y="87.2">TXD</text>
<text x="95" y="92.3">A3R1</text>
<text x="95" y="94.8">A4R1</text>
<text x="95" y="97.3">A5R1</text>
<text x="95" y="99.9">A6R1</text>
<text x="24.7" y="131.6">MISO</text>
<text x="88.2" y="129.1">A1R1</text>
<text x="88.2" y="131.6">A2R1</text>
<text x="116.6" y="131.6">A2R2</text>
<text x="116.6" y="129.1">A1R2</text>
<text x="24.7" y="134.2">MOSI</text>
<text x="25.3" y="136.7">SCK</text>
<text x="88.2" y="134.2">A3R1</text>
<text x="88.2" y="136.7">A4R1</text>
<text x="116.6" y="134.2">A3R2</text>
<text x="116.6" y="136.7">A4R2</text>
<text x="23.6" y="139.2">RESET</text>
<text x="88.2" y="141.8">A6R1</text>
<text x="88.2" y="139.2">A5R1</text>
<text x="116.6" y="139.2">A5R2</text>
<text x="116.6" y="141.8">A6R2</text>
</g>
</svg>
